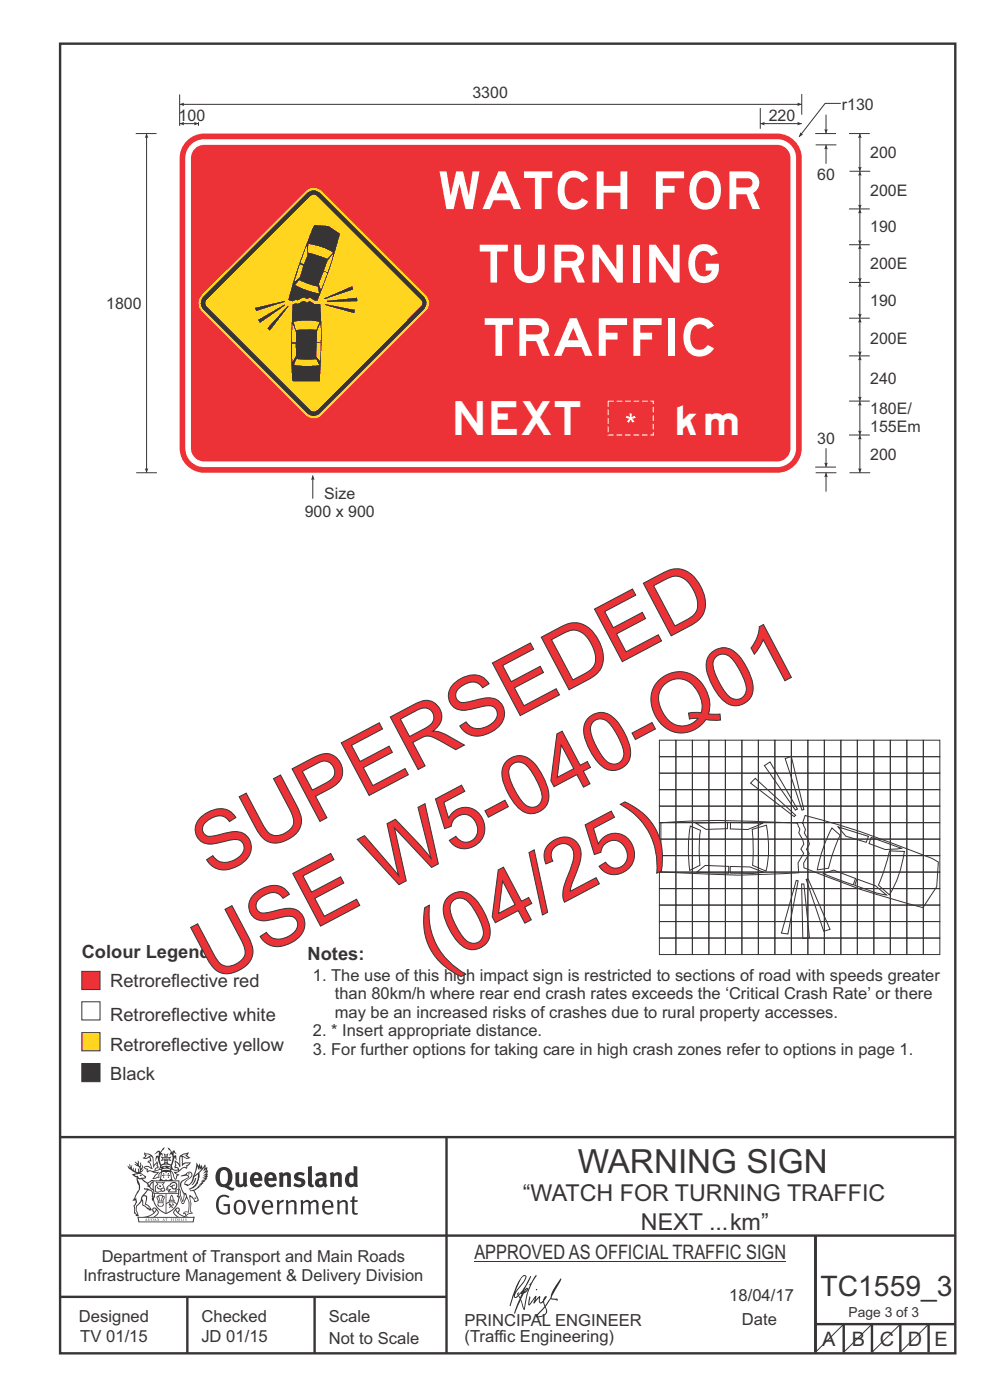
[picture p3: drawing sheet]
<svg xmlns="http://www.w3.org/2000/svg" width="210mm" height="297mm" viewBox="0 0 210 297" stroke-linecap="round" stroke-linejoin="round" font-family="sans-serif">
<g fill="none" stroke="#373435" stroke-width=".51">
<path d="M12.8 9.3h189.9v278h-189.9zM12.8 241.4h189.9M94.7 241.5v45.8M12.8 275.3h81.9M12.8 262.3h190M39.8 275.3v12M66.8 275.3v12M173 262.2v24.8M173 281.1h29.7M179 281.1v6M185 281.1v6M191 281.1v6"/>
<path d="M197 281.1v6"/>
</g>
<path d="M100.6 267.8h66.2" fill="none" stroke="#373435" stroke-width=".21"/>
<g fill="#373435">
<path d="M47 248.5a2.55 2.55 0 0 0 0 2.7l.3 .2a.81 .81 0 0 0 1-1l.1-.5a1.04 1.04 0 0 0-1.2-1.5zM46.3 248.2a1.82 1.82 0 0 1 2.1-.3 1.82 1.82 0 0 1 .9 1.9 2.29 2.29 0 0 1-.8 2l.7 .3h.6l-.3 .6a2.87 2.87 0 0 1-1.9-.7 2.12 2.12 0 0 1-1.7-3.1z" fill-rule="evenodd"/>
<path d="M50 248.9l.7-.1v2a.46 .46 0 0 0 .3 .6 .46 .46 0 0 0 .6-.3v-2.1l.8-.2v2.3l.2 .6-.6 .3-.3-.3a1.02 1.02 0 0 1-1.2 .3 1.02 1.02 0 0 1-.5-1.1z" fill-rule="evenodd"/>
<path d="M54 249.6l-.1 .5h.9a.49 .49 0 0 0-.2-.6 .49 .49 0 0 0-.6 .1zM53.4 249.2a1.34 1.34 0 0 1 1.6-.2 1.34 1.34 0 0 1 .7 1.5v.2h-1.8a.77 .77 0 0 0 .5 .8 .77 .77 0 0 0 .9-.4l.3 .5a1.59 1.59 0 0 1-2 .1 1.59 1.59 0 0 1-.5-2z" fill-rule="evenodd"/>
<path d="M57.1 249.6l-.1 .5h.9a.49 .49 0 0 0-.2-.6 .49 .49 0 0 0-.6 .1zM56.5 249.2a1.34 1.34 0 0 1 1.6-.2 1.34 1.34 0 0 1 .6 1.5v.2h-1.8a.77 .77 0 0 0 .6 .8 .77 .77 0 0 0 .9-.4l.3 .5a1.59 1.59 0 0 1-2.1 .1 1.59 1.59 0 0 1-.4-2z" fill-rule="evenodd"/>
<path d="M59.2 249l.7-.2 .1 .4a.95 .95 0 0 1 1-.4 .95 .95 0 0 1 .7 .9v2.2h-.8v-2.2a.46 .46 0 0 0-.8 .1v2.1h-.8z" fill-rule="evenodd"/>
<path d="M62.6 249.2a1.75 1.75 0 0 1 2.1-.1l-.3 .5-.5-.2a.43 .43 0 0 0-.7 .3l.4 .3a1.04 1.04 0 0 1 1.2 1.1 1.04 1.04 0 0 1-1.3 .9l-1.3-.3 .3-.6 1 .4 .4-.4a.88 .88 0 0 0-1-.5l-.4-.3-.1-.3z" fill-rule="evenodd"/>
<path d="M65.3 247.7l.8-.2 .1 3.8 .3 .2 .1 .4a.88 .88 0 0 1-1 0 .88 .88 0 0 1-.2-1z" fill-rule="evenodd"/>
<path d="M67.8 250.7a.43 .43 0 0 0 0 .7 .43 .43 0 0 0 .6-.1l.1-.7zM66.9 249.2a1.7 1.7 0 0 1 2.3 .1l.1 1.9 .2 .4-.4 .5-.4-.4a1.03 1.03 0 0 1-1.7-.1 1.03 1.03 0 0 1 .8-1.5l.7-.1-.1-.3a.8 .8 0 0 0-1.2 .1z" fill-rule="evenodd"/>
<path d="M70 249l.7-.2 .1 .4a.95 .95 0 0 1 1.1-.4 .95 .95 0 0 1 .6 .9v2.2h-.8v-2.2a.46 .46 0 0 0-.8 .1v2.1h-.8z" fill-rule="evenodd"/>
<path d="M74.4 249.5a1.48 1.48 0 0 0 0 1.8h.4l.2-.2v-1.4l-.3-.2zM75 247.5l.8 .1 .1 4.3h-.7v-.1a1.26 1.26 0 0 1-1.5 0 1.26 1.26 0 0 1-.5-1.3 1.29 1.29 0 0 1 .4-1.4 1.29 1.29 0 0 1 1.4-.1z" fill-rule="evenodd"/>
<path d="M46.5 254a1.72 1.72 0 0 1 2.2 0l-.2 .3a1.24 1.24 0 0 0-1.5-.2 1.24 1.24 0 0 0-.6 1.4 1.49 1.49 0 0 0 1.3 1.9l.6-.1v-1.3h-.8l-.1-.4h1.4v1.9a1.93 1.93 0 0 1-2.3 0 1.93 1.93 0 0 1-.6-2.2l.2-.8z" fill-rule="evenodd"/>
<path d="M50.4 255.2a1.65 1.65 0 0 0 .2 2.2 .99 .99 0 0 0 1-1.4 .78 .78 0 0 0-.3-.8 .78 .78 0 0 0-.9 0zM50.1 255a1.33 1.33 0 0 1 1.5-.1 1.33 1.33 0 0 1 .6 1.4 1.31 1.31 0 0 1-1.4 1.5 1.31 1.31 0 0 1-1.2-1.5v-.6z" fill-rule="evenodd"/>
<path d="M52.5 254.8l.5-.1 .8 2.6 .9-2.5h.5l-1.2 3h-.4z" fill-rule="evenodd"/>
<path d="M56.3 255.3l-.2 .7h1.4a.7 .7 0 0 0-.3-.8 .7 .7 0 0 0-.9 .1zM55.9 255.1a1.22 1.22 0 0 1 1.6-.2 1.22 1.22 0 0 1 .5 1.5h-1.9a.93 .93 0 0 0 .5 1 .93 .93 0 0 0 1.1-.2l.2 .3a1.43 1.43 0 0 1-1.8 .1 1.43 1.43 0 0 1-.5-1.7z" fill-rule="evenodd"/>
<path d="M58.7 254.8l.5-.1 .1 .5 .4-.4 .6-.1-.2 .5a.66 .66 0 0 0-.8 .7v1.9h-.5z" fill-rule="evenodd"/>
<path d="M60.6 254.8l.5-.1 .1 .5a.94 .94 0 0 1 1-.5 .94 .94 0 0 1 .7 .8v2.3h-.5l-.1-2.6a.81 .81 0 0 0-1.1 .3v2.3h-.5z" fill-rule="evenodd"/>
<path d="M63.7 254.8l.5-.1 .1 .4 .4-.3a.78 .78 0 0 1 1.2 .4 .9 .9 0 0 1 1-.5 .9 .9 0 0 1 .7 .8v2.3h-.5v-2.5a.67 .67 0 0 0-1.2 .3v2.2h-.4l-.1-2.4-.3-.3-.8 .4v2.3h-.5z" fill-rule="evenodd"/>
<path d="M69.1 255.3l-.2 .7h1.4a.7 .7 0 0 0-.4-.8 .7 .7 0 0 0-.8 .1zM68.7 255.1a1.22 1.22 0 0 1 1.5-.2 1.22 1.22 0 0 1 .6 1.5h-1.9a.93 .93 0 0 0 .5 1 .93 .93 0 0 0 1.1-.2l.2 .3a1.44 1.44 0 0 1-1.8 .1 1.44 1.44 0 0 1-.5-1.7z" fill-rule="evenodd"/>
<path d="M71.5 254.8l.4-.1 .1 .5a.94 .94 0 0 1 1-.5 .94 .94 0 0 1 .8 .8v2.3h-.5l-.1-2.6a.81 .81 0 0 0-1.2 .3v2.3h-.4z" fill-rule="evenodd"/>
<path d="M74.8 254l.5-.1-.1 .9h.8l-.2 .3h-.6v2.2l.1 .2 .6-.1v.3a.75 .75 0 0 1-1.2-.5v-2.1h-.4v-.3h.4z" fill-rule="evenodd"/>
<path d="M30.8 245l1.1 .3-.9 .5h-.3l.5-.5zM31.8 245.5h.3a2.44 2.44 0 0 1 .4 1.9l.1 .5 .7-1-.1 .6 .2 .3a.57 .57 0 0 0-.6 .7l-1-.1-.4 .2 .1-.5-.8-.3 .7-.1 .9 .5 .1-.1-.6-1.3-.2-.2 .5-.1zM30.8 244.5l-.2 .5 .2 .3-.6 .5a1.04 1.04 0 0 0 1.5-.2l.1 .7-.3 .1-.2 .4a.94 .94 0 0 1 .8 1.1l-.2-.1a1.16 1.16 0 0 0-1.5-.1l.3 .4 .5 .2v.5l.2 .1 .1-.2a.94 .94 0 0 1 1.1 .2l.8 .1-1.1 1.2a1.13 1.13 0 0 0 1.1-.2l.5-.1-.1-.4 .4-.8a.83 .83 0 0 0-.6 1.1l-.2-.1-.7 .4 1.1-1.4-.5 .1-.6-.1 1.3-.5-.1-.1-.9 .4v-.4l.2-.1 .3 .1 .1-.3-.2-.4 .1-.6-.2-.4-.7 1v-.7a1.42 1.42 0 0 0-1.6-1.9z" fill-rule="evenodd"/>
<path d="M38.6 245.3l.4-.2 .7-.2-.5 .4 .8 .5h-.4zM38.3 245.6l.3-.1v2a1.69 1.69 0 0 1 1.6-.6l-.8 .5 .1 .5a1.1 1.1 0 0 0-1.5 .6l-.1-.5-.2-.2h-.4l.2-.4-.3-.7a1.42 1.42 0 0 1 .9 1.1l.2-.1zM37.1 246.3l.1 1-.1 .3v.4h.5l.2 .2a.96 .96 0 0 1-1.2-.1l-.1 .1a1.06 1.06 0 0 0 1.3 .2v.1a.72 .72 0 0 1-.9 .2l.3 .5 .5 .2-.4 .1v.7l-.3-.3-.4-1.1-.4-.4 .4 .8a1.54 1.54 0 0 0 .7 1.3l.2-.3a.58 .58 0 0 1 .5-.8l.1-.2-.3 .1-.5-.3 1-.5a.93 .93 0 0 1 1.1-.5v.2l.3-.2v-.5a.99 .99 0 0 0 .8-.8l-1.4 .1-.3 .2v-1.4l.8 .4 .9-.3h-.3l-.5-.4 .4-.7-.7 .2a1.46 1.46 0 0 0-1.3 2.1v.3l-.2-.4z" fill-rule="evenodd"/>
<path d="M35.6 249l.2 .1v.3l.3 .1h-.3l-.1 .6v-.6l-.4-.1h.4z" fill-rule="evenodd"/>
<path d="M34.7 249l.1 .1v.3h.3l-.3 .1-.1 .6v-.6h-.3l.3-.1z" fill-rule="evenodd"/>
<path d="M34.3 248.9a.57 .57 0 0 1 .9 .2 .57 .57 0 0 1 .9-.2l.2 1.4h-.2a.57 .57 0 0 1-.9 0 .69 .69 0 0 1-1 0zM34.2 248.2l-.2 2.1-.2 .4h2.9l-.2-.4-.3-2.1h-.1v.2l-.9-.1-.8 .1v-.2z" fill-rule="evenodd"/>
<path d="M34.3 252.5a.29 .29 0 0 0 .5 0 .29 .29 0 0 0-.5 0zM33.3 251l.3 .3-.3 .4a.79 .79 0 0 0 .1 1.3l.7-.2-.1-.3a.55 .55 0 0 1-.7-.6l.1-.1 .2 .3 .4 .2 .7-.2-.3-.7 .4-.4-.8 .2zM33 250.8l1.2 .2 .8-.2-.4 .6 .5 1.2a.56 .56 0 0 1-.9 .3l-.1 .1a.73 .73 0 0 1-1 .1 .73 .73 0 0 1-.2-1v-.4l.5-.4z" fill-rule="evenodd"/>
<path d="M35.6 251.9l.7-.4a.58 .58 0 0 1 1-.1 .58 .58 0 0 1-.4 .9l-.3-.3a.43 .43 0 0 1 .6-.4 .57 .57 0 0 0-.8 .1h-.2l-.2 .1 .4 .2a.55 .55 0 0 0 .8 .4v.5h-1.3l.4-.4-.1-.2-.7 .2 .3-.3-.3-.1zM35.5 251.9l-.2 .2a.39 .39 0 0 0 .2 .6l.3-.1-.2 .5h1.9v-.8a.86 .86 0 0 0-.2-1.3 .86 .86 0 0 0-1.2 .4z" fill-rule="evenodd"/>
<path d="M36 254.9h.9v.2h-.9zM36.4 253.8l.3 .9h-.5zM36.4 253.6l-.3 .5-.1 .6h-.2v.4l-.6 .4 .1 .1a1.48 1.48 0 0 1 2.1 .1l.2-.1-.6-.5v-.4h-.2l-.1-.6z" fill-rule="evenodd"/>
<path d="M35.9 255.5h.3l.1 .4 .3-.2-.1-.2a.38 .38 0 0 1 .4 .5l-.2-.2-.3 .2 .4 .2-.3 .3-.2-.4-.3 .3-.2-.1 .4-.3-.1-.2-.1 .2z" fill-rule="evenodd"/>
<path d="M34.5 254.1h.3v.2l-.3 .6h-.2zM33.7 255.4h.8l.1 .2a.55 .55 0 0 1-.9 .3v-.1l-.2-.1zM33.4 254.1h.2l.3 .8h-.2zM33.6 255.1l.8-.1 .1 .2h-.8zM33.8 253.8h.5l-.1 1.1h-.2zM33.3 253.9l-.1 .3 .3 1.1a.48 .48 0 0 0-.1 .5 .48 .48 0 0 0 .5 .3h.6a.49 .49 0 0 0 .1-.8l.4-1.1-.2-.3a1.42 1.42 0 0 0-1.5 0z" fill-rule="evenodd"/>
<path d="M33.7 251.6l.4 .1 .1 .3-.3-.1z" fill-rule="evenodd"/>
<path d="M41.4 250.1l.2-.1-.2 .8-.5 .8h-.3l.5-.7z" fill-rule="evenodd"/>
<path d="M39.7 249.1l.3-.2 .6 .2a.88 .88 0 0 1-.6 1.1 1.22 1.22 0 0 0-.8 1.3l.4 .2a.72 .72 0 0 0 .9-.4l.6-.8 .1-.7 .8-.5v.2a2.85 2.85 0 0 1-2 2.9l.1 .1a2.13 2.13 0 0 0 1.9-1.5v-.3a2.01 2.01 0 0 0 .3-1.7l1.1-1.3-.4 1 .7-.5-.7 1 .8-.4-.8 .8 .8-.2-1 .6 .9-.1-.9 .4h.8l-.9 .3 .3 .2h-.4l.2 .3h-.3l.1 .3h-.3l.1 .2h-.2a2.16 2.16 0 0 1-1.9 1.1v.2l.5-.1a.76 .76 0 0 1 .6 .8l.5 1.2-.5 .1a1.45 1.45 0 0 0-1.2-1.2l.2 1.7-.1 1.9 .4 .2a1.07 1.07 0 0 0-1.2 .5v-.3l-.5-.2a.87 .87 0 0 1 1.1-.1l.1-.8a4.4 4.4 0 0 0-.6-3l-.1-.3h-.2a2.16 2.16 0 0 1-.8-2.2l.3-.4 1.2-.7a.55 .55 0 0 0-.4-.8zM37.8 252.5a.76 .76 0 0 1 .3 1l.7 1.7 .4-1.7 .1 .1a.61 .61 0 0 1 0 .9l-.4 .8-.2 .1-.6-1.6-.4 .1a1.18 1.18 0 0 0 .1-1.4zM41.8 247.6l.2 .7 .3-.5v.6l.4-.5a1.9 1.9 0 0 1-1.1 1.4l-.4 .3zM38.3 249.7l1.4-.2 .1 .1v.4l-.5 .2a1.26 1.26 0 0 0-.9 1.9l.2 .7a1.84 1.84 0 0 1 .2 2l-.5-1.3a.96 .96 0 0 0-.4-1.2l-.4 .2a.78 .78 0 0 1 0 1.3l.1 .3h.4l.4 1.1a.38 .38 0 0 0 .2 .4 .38 .38 0 0 0 .4-.1l.6-1.2a2.94 2.94 0 0 1 .4 2.5l-.1 .4h-.8l-.2 .3v.3l.4-.1 .1 .4 .2 .1a1.02 1.02 0 0 1 1.2-.5v-.4l-.3-.1 .1-1.8-.3-1.3h.2a1.14 1.14 0 0 1 .7 1 .63 .63 0 0 0 .9-.2 .63 .63 0 0 0-.2-.9l-.7-1.3 1-.5 .2-.4h.2v-.2h.3l-.1-.3h.4l-.2-.3 .5-.1-.2-.2 .6-.4 .1-.2h-.3l.4-.5h-.3l.3-.5-.3 .1 .3-.5v-.3l-.3 .1 .2-.6-.1-.2-.3 .3-.1-.8-.6 .8-.2-.8-.1 .5-.4-.7-.1 .6-.4-.8-.2 1.4-.6 1.8a1.81 1.81 0 0 1-1 1.5l-.6-.2a1.75 1.75 0 0 1 1.2-1.3 .75 .75 0 0 0 0-1.2 .75 .75 0 0 0-1.1 .4z" fill-rule="evenodd"/>
<path d="M41.2 254.2h.3l.2 .2-.4 .1z" fill-rule="evenodd"/>
<path d="M29.4 258.5h11.7l-.2 .8h-11.3zM31.4 258.3l.4-.2a2.48 2.48 0 0 0 1.4-1.2l.3 .5-.5 .6-.5 .3zM32.5 256.7l.3-.2 .2 .1-.2 .6zM37.2 256.9a2.65 2.65 0 0 0 1.9 1.4h-1.2l-.4-.3-.5-.6zM37.4 256.6l.2-.1 .3 .2-.2 .5zM29.2 258.3l.2 1.2h11.7l.2-1.1-.2-.1a4.1 4.1 0 0 1-3.3-.9l.3-.4-.1-.6a1.06 1.06 0 0 0-1.3 1l.3 .4 .6 .5h-4.7l.2-.2a.84 .84 0 0 0 .6-.7 .84 .84 0 0 0-.4-.8l-.3-.2h-.6l-.1 .6 .3 .4a4.2 4.2 0 0 1-3.4 .9z" fill-rule="evenodd"/>
<path d="M31 258.8l.1 .2h-.2zM31 258.6l-.2 .5 .3-.1 .2 .1z" fill-rule="evenodd"/>
<path d="M31.4 258.6h.2v.5a.25 .25 0 0 0 .2-.2 .25 .25 0 0 0 0-.2h.1a.29 .29 0 0 1 0 .4 .29 .29 0 0 1-.5 0 .29 .29 0 0 1 0-.4z" fill-rule="evenodd"/>
<path d="M32.2 258.7a.22 .22 0 0 1 .3 .2 .22 .22 0 0 1-.3 .2zM32.1 258.6v.5a.33 .33 0 0 0 .4 0 .33 .33 0 0 0 0-.4 .33 .33 0 0 0-.4-.1z" fill-rule="evenodd"/>
<path d="M33 258.8v.2h-.1zM33 258.6l-.3 .5 .4-.1 .2 .1z" fill-rule="evenodd"/>
<path d="M33.3 258.6h.2l.1 .2 .2-.2-.2 .3 .2 .2-.2-.2-.1 .2h-.2l.2-.2z" fill-rule="evenodd"/>
<path d="M34.7 258.8l.1 .2h-.2zM34.7 258.6l-.2 .5 .3-.1 .2 .1z" fill-rule="evenodd"/>
<path d="M35 258.6h.5l-.2 .1 .1 .4h-.2v-.4z" fill-rule="evenodd"/>
<path d="M36.2 258.6h.4l-.2 .1v.2l.1-.1-.1 .1 .1 .2h-.3z" fill-rule="evenodd"/>
<path d="M36.8 258.6h.2v.5h-.2z" fill-rule="evenodd"/>
<path d="M37.3 258.7a.22 .22 0 0 1 .3 .2 .22 .22 0 0 1-.3 .2zM37.2 258.6v.5a.33 .33 0 0 0 .4 0 .33 .33 0 0 0 0-.4 .33 .33 0 0 0-.4-.1z" fill-rule="evenodd"/>
<path d="M37.9 258.6h.3l-.2 .1v.2l.2-.1-.2 .1v.2h.2h-.3z" fill-rule="evenodd"/>
<path d="M38.4 258.6h.2l-.1 .5h.2h-.3z" fill-rule="evenodd"/>
<path d="M38.9 258.6h.2v.5h-.2z" fill-rule="evenodd"/>
<path d="M39.4 258.7h.2h-.2l.2 .3-.1 .2-.2-.1v-.1h.2z" fill-rule="evenodd"/>
<path d="M34.3 247.5a1.51 1.51 0 0 1 2 .2 2.67 2.67 0 0 0-2.1 0zM35.7 247.7l.5 .1v.3l-.4-.2zM34.6 247.7h.5l.1 .2h-.4zM34.1 247.9l.2 .2h-.3zM35 247l.2-.2 .3 .2zM34.9 245.7h.2l.1 .4h-.3zM35 245.2l.2 .1 .3-.1-.1 .3h-.3zM35.1 246.4h.2l.2 .4-.3-.2-.2 .2zM35.3 245.7h.2v.4h-.2zM34.5 245.8h.2l.1 .3-.3 .1 .1-.2zM35.7 245.8h.3l-.2 .2 .2 .2-.3-.1zM32.7 245l1-.5-.1 1-.1-.2-.4 .2-.2 1 .4-.9 .3 .8a1.84 1.84 0 0 1 .2 1.8l.4 .1a2.48 2.48 0 0 1 2.2 0l.3-.2-.2-.7 .6-1.8 .4 .7-.2-1-.1-.1-.3 .3v-.9l.6 .4-.5-.8-.3 .1-.1 .4-.6-.9-.5-.3 .2 .5 .6 .5-.4 .8 .4-.4a2.06 2.06 0 0 1-.1 2.3l-.5-.2-.2-.6 .2-.1 .7 .2-.4-.5 .4-.5-.7 .2-.2-.2 .2-.7-.5 .3-.5-.3 .2 .7-.2 .2-.6-.2 .3 .5-.3 .5 .7-.2 .2 .1-.2 .6-.6 .2a2.02 2.02 0 0 1 .1-2.2l.2 .5-.1-.7-.3-.1 .9-1.2-.5 .3-.5 .8-.1-.3a.8 .8 0 0 0-.9 .5z" fill-rule="evenodd"/>
<path d="M29.2 250.2l.3 .1a.61 .61 0 0 1 .9 .4l.2 .2a.8 .8 0 0 1 .7 1l.3 .1 .6 .5a1 1 0 0 1 .5 1.1l-.1 .6v-.4h-.2a.96 .96 0 0 0-.7-1.3l-.3-.2h-.6l-.2-.1-.1 .1 .2 .2h.5l-1.1 1.4-.3 1-.4 .6a1.33 1.33 0 0 0-.5 1.8l.2 .5a1.26 1.26 0 0 1-.4-1.5l-.1-.3a1.56 1.56 0 0 0 .3-1.7l-.2 .2 .1-.6a3.2 3.2 0 0 0 .7-2.9zM30.4 254h.4a2.06 2.06 0 0 1-.1 1.6l.8 .5 .3 .4-.6-.1-.8-.6v-.9a.51 .51 0 0 1 0-.9zM28.6 249.4a1.52 1.52 0 0 1 2.1 .5l-1 .2-.3-.1-.1-.5-.5 .1zM27.5 247.1l.1 .8-.4-.4h-.1a3.1 3.1 0 0 0 2 1.6l-1.1 .1 .6 .6 .4 .1 .1 1.1a1.84 1.84 0 0 1-.3 2.5l-.3 .9-.4 .4 .2 .1 .4-.1 .1 .4-.2 .5-.2 .2v1.7l.2-.1 .3 .6 .2 .1 .4-.1-.2-.5a1.3 1.3 0 0 1-.1-1.7l.9-1 .2 1 .5 .3 .5 .5 .1-.1 .3 .3h.4a1.85 1.85 0 0 0-1.2-1.4l.1-.3a1.39 1.39 0 0 0 0-1.4l-.4-.1 .4-.6a.66 .66 0 0 1 .9-.3 .66 .66 0 0 1 .4 .9l-.1 .4 .1-.1v.1l-.1 .4 .2 .5 .1-.3a2.24 2.24 0 0 0 .1-2.2 .73 .73 0 0 1-.7-.7 .73 .73 0 0 1 .6-.7v-.3a.94 .94 0 0 0-.8 .9 .48 .48 0 0 1-.1-.6 .48 .48 0 0 1 .4-.3l.5-.2a.51 .51 0 0 0-.7 .2l-.5 .2-1.1-.8h.6l.2-.5-1.2-.7 .5-.5 .1-.3-.5 .4v-.2a.69 .69 0 0 0 .3-1.1l-.1 .5-.2 .3v-1.1l-.2-.2 .1 .5-.2 .3-.3-1.3-.1 .7-.6-.4 .5 .7-.6-.2 .3 .3a1 1 0 0 1 .8 1.4l-.3-.8v.8l-.5-.1v-.8l-.2 .7-.2-.2-.1-.5-.2 .4-.1-.3v-.7l-.2 .6z" fill-rule="evenodd"/>
<path d="M29.6 249.5l.2-.2 .3 .3z" fill-rule="evenodd"/>
<path d="M32.4 250.6h5.7v2l-.2-.1v-1.7h-5.3v2.5h5.3v-.8l.1 .2-.1 1.1v-.4h-2.6v4.1a4.1 4.1 0 0 0 2.7-3.6l.1-.1a4 4 0 0 1-2.9 3.9 4.2 4.2 0 0 1-2.8-4.7l.1 1.2 .1-.1a3.8 3.8 0 0 0 2.5 3.4v-4.1h-2.5l-.2-.8z" fill-rule="evenodd"/>
<circle cx="40.1" cy="249.2" r=".17"/>
</g>
<path d="M179 281.1l-6 5.9M185 281.1l-6 5.9M191 281.1l-6 5.9" fill="none" stroke="#373435" stroke-width=".21"/>
<g fill="#252726">
<path d="M111.6 273.7l.2-.1-.5 .6zM110.5 274.6l.2 .1-.3 .7-.3-.4zM110.9 271l.6-.1a9.3 9.3 0 0 1-2.1 3.2l-.1 .2 1.1-2.5zM110.6 271.1a14.7 14.7 0 0 0-2.1 4.9l-.4 1.1 .2 .2 .8-2.4a.42 .42 0 0 0 .2 .7 .42 .42 0 0 0 .5-.3l.2-.2 .3 .5-1.2 3.2h.2l1.2-2.8 .5 1.9 .3 .2 .1-.5a13.5 13.5 0 0 1 2.1-6.2l.4-.6-.2-.1-1.5 2.1 .3-.1a14.9 14.9 0 0 0-1.3 5.1l-.4-1.2a1.39 1.39 0 0 1 .2-1.8l.1-.2a.92 .92 0 0 0 .8-1.2 .75 .75 0 0 0-.7 .7l-.1 .2 1.6-3.4-.2-.1-.3 .8a10.5 10.5 0 0 1-2.2 3.2l.2-.4a.32 .32 0 0 0-.4 .1 .32 .32 0 0 0 .1 .5l-.6 .3a3.2 3.2 0 0 1 1.2-2.2l.4-.6a2.49 2.49 0 0 0 .7-1.7l-.3-.2z" fill-rule="evenodd"/>
<path d="M115.6 277.5a1.15 1.15 0 0 1 .1 1.3 1.15 1.15 0 0 1-1.2 .6h-.5zM112.3 275.2l-.2 1.7 .2 .2 1.2-1.5-.3 1.1 1.2-1.2a.94 .94 0 0 0 .3 1.2l.5-.3 .3 .9-1.2 1.3a.98 .98 0 0 0-.5 1 1.9 1.9 0 0 0 2.3-1.3v-.3a1.02 1.02 0 0 1 .2-1.4l.5-.9 1.6 .3-.3-.5v.3l-1-.2v-.3l1.9-3.5 .1-.3-.1-.1-1.8 2.7a6.6 6.6 0 0 1-1.5 3l-.1-.2a1.01 1.01 0 0 1 .3-1.4l.1-.3-.2-.1-.4 .4-.2 .6-.5 .4-.2-.4 .1-.9-.2-.1-.8 .9 .2-.9-.1-.1-1.4 1.8 .2-1.4v-.2z" fill-rule="evenodd"/>
<path d="M113.7 273.6l.3 .3h-.2z" fill-rule="evenodd"/>
</g>
<path d="M197 281.1l-6 5.9" fill="none" stroke="#373435" stroke-width=".21"/>
<path d="M39.6 29.9a5.2 5.2 0 0 1 3.7-1.5h121.6a5.2 5.2 0 0 1 5.2 5.2v61.6a5.2 5.2 0 0 1-5.2 5.2h-121.6a5.2 5.2 0 0 1-5.2-5.2v-61.6a5.2 5.2 0 0 1 1.5-3.7z" fill-rule="evenodd" fill="#ed3237"/>
<path d="M40.5 30.7a4 4 0 0 1 2.8-1.1h121.6a4 4 0 0 1 4 4v61.6a4 4 0 0 1-4 4h-121.6a4 4 0 0 1-4-4v-61.6a4 4 0 0 1 1.2-2.9z" fill-rule="evenodd" fill="#fefefe"/>
<path d="M41.6 31.4l1.1-.6h.6h121.6a2.81 2.81 0 0 1 2.8 2.8v61.6a2.81 2.81 0 0 1-2.8 2.8h-121.6a2.81 2.81 0 0 1-2.8-2.8v-61.6a2.8 2.8 0 0 1 1.1-2.2z" fill-rule="evenodd" fill="#ed3237"/>
<path d="M38.1 22.2h132" fill="none" stroke="#373435" stroke-width=".21"/>
<g fill="#373435">
<path d="M169.2 21.8l.9 .4-.9 .3z" fill-rule="evenodd"/>
<path d="M38.1 22.2l1-.4v.7z" fill-rule="evenodd"/>
</g>
<path d="M38.1 20v6.7M178.4 21.9h-3.3l-5.6 7.2" fill="none" stroke="#373435" stroke-width=".21"/>
<path d="M169.8 28.1l.6 .4-.9 .6z" fill-rule="evenodd" fill="#373435"/>
<path d="M182.4 92.3v8.1" fill="none" stroke="#373435" stroke-width=".21"/>
<g fill="#373435">
<path d="M182.1 99.4h.7l-.4 1z" fill-rule="evenodd"/>
<path d="M182.4 92.3l.4 1h-.7z" fill-rule="evenodd"/>
</g>
<path d="M180.2 92.3h4.4M182.4 85.2v7.2M180.2 100.4h4.4" fill="none" stroke="#373435" stroke-width=".21"/>
<g fill="#373435">
<path d="M182.1 91.4h.7l-.4 1z" fill-rule="evenodd"/>
<path d="M182.4 85.2l.4 .9h-.7z" fill-rule="evenodd"/>
</g>
<path d="M182.4 75.6v9.6M180.2 85.1h4.4" fill="none" stroke="#373435" stroke-width=".21"/>
<g fill="#373435">
<path d="M182.1 84.2h.7l-.4 1z" fill-rule="evenodd"/>
<path d="M182.4 75.6l.4 .9h-.7z" fill-rule="evenodd"/>
</g>
<path d="M180.2 75.5h4.4M182.4 67.5v8" fill="none" stroke="#373435" stroke-width=".21"/>
<g fill="#373435">
<path d="M182.1 74.6h.7l-.4 .9z" fill-rule="evenodd"/>
<path d="M182.4 67.5l.4 1h-.7z" fill-rule="evenodd"/>
</g>
<path d="M180.2 60h4.4M182.4 52v8M180.2 67.5h4.4" fill="none" stroke="#373435" stroke-width=".21"/>
<g fill="#373435">
<path d="M182.1 59h.7l-.4 1z" fill-rule="evenodd"/>
<path d="M182.4 52l.4 .9h-.7z" fill-rule="evenodd"/>
</g>
<path d="M180.2 52h4.4M182.4 60v7.6" fill="none" stroke="#373435" stroke-width=".21"/>
<g fill="#373435">
<path d="M182.1 66.6h.7l-.4 1z" fill-rule="evenodd"/>
<path d="M182.4 60l.4 .9h-.7z" fill-rule="evenodd"/>
</g>
<path d="M182.4 28.4v8" fill="none" stroke="#373435" stroke-width=".21"/>
<g fill="#373435">
<path d="M182.1 35.4h.7l-.4 1z" fill-rule="evenodd"/>
<path d="M182.4 28.4l.4 .9h-.7z" fill-rule="evenodd"/>
</g>
<path d="M180.2 28.4h4.4M180.2 36.4h4.4M182.4 44.4v7.6" fill="none" stroke="#373435" stroke-width=".21"/>
<g fill="#373435">
<path d="M182.1 51h.7l-.4 1z" fill-rule="evenodd"/>
<path d="M182.4 44.4l.4 .9h-.7z" fill-rule="evenodd"/>
</g>
<path d="M182.4 36.4v8M180.2 44.4h4.4" fill="none" stroke="#373435" stroke-width=".21"/>
<g fill="#373435">
<path d="M182.1 43.5h.7l-.4 .9z" fill-rule="evenodd"/>
<path d="M182.4 36.4l.4 .9h-.7z" fill-rule="evenodd"/>
</g>
<path d="M31.1 28.4v72" fill="none" stroke="#373435" stroke-width=".21"/>
<g fill="#373435">
<path d="M30.7 99.4h.8l-.4 1z" fill-rule="evenodd"/>
<path d="M31.1 28.4l.4 .9h-.8z" fill-rule="evenodd"/>
</g>
<path d="M28.8 28.4h4.4M28.9 100.4h4.4M175.3 100.4v4" fill="none" stroke="#373435" stroke-width=".21"/>
<path d="M175.3 100.4l.3 .9h-.7z" fill-rule="evenodd" fill="#373435"/>
<path d="M173 99.2h4.4M175.3 95.1v4.1M173.1 100.4h4.4" fill="none" stroke="#373435" stroke-width=".21"/>
<path d="M174.9 98.2h.7l-.3 1z" fill-rule="evenodd" fill="#373435"/>
<path d="M175.3 30.8v4" fill="none" stroke="#373435" stroke-width=".21"/>
<path d="M175.3 30.8l.3 .9h-.7z" fill-rule="evenodd" fill="#373435"/>
<path d="M173 28.4h4.4M173.1 30.8h4.4M175.3 24.3v4.1" fill="none" stroke="#373435" stroke-width=".21"/>
<path d="M174.9 27.4h.7l-.3 1z" fill-rule="evenodd" fill="#373435"/>
<path d="M170.1 20v4.4" fill="none" stroke="#373435" stroke-width=".21"/>
<path d="M129 85.2h9.6v7.2h-9.6z" fill="none" stroke="#fefefe" stroke-width=".21" stroke-dasharray="1.2 .6" stroke-linecap="butt"/>
<path d="M132.9 88.3l.8 .3-.1-.8h.4v.8l.7-.3 .2 .4-.8 .2 .5 .6-.4 .2-.4-.6-.4 .6-.4-.2 .6-.6-.8-.2z" fill-rule="evenodd" fill="#fefefe"/>
<path d="M64.9 40.6a2.41 2.41 0 0 1 3.4 0l22 22.1a2.42 2.42 0 0 1 0 3.3l-22 22.1a2.41 2.41 0 0 1-3.4 0l-22.1-22.1a2.42 2.42 0 0 1 0-3.3z" fill-rule="evenodd" fill="#ffd520"/>
<path d="M43.1 63l22.1-22.1a1.92 1.92 0 0 1 2.7 0l22.2 22.2a1.94 1.94 0 0 1-.1 2.6l-22.1 22.1a1.9 1.9 0 0 1-2.7 0l-22.1-22.1a1.95 1.95 0 0 1 0-2.7z" fill-rule="evenodd" fill="#373435"/>
<path d="M43.8 63.7l22.1-22a1 1 0 0 1 1.4 0l22.1 22 .2 .7-.3 .6-22 22a.99 .99 0 0 1-1.4 0l-22.1-22a.98 .98 0 0 1 0-1.3z" fill-rule="evenodd" fill="#ffd520"/>
<g fill="#373435">
<path d="M66.7 47.8l3 .1 2.5 1.7a94.2 94.2 0 0 1-4.8 14.2l-.6 .1-1.1-.7-.5 .3-.6-.3-1.4 .6-.4-.1-.7 .3-1-.3 2.1-6.9 3.1-8.3zM65.4 51.8a13.3 13.3 0 0 1 5.2 1.8l-1.1 1.3-4.1-1.3zM63.5 59.5l1.9 .8 2 .6 .2 1.3-2.3-.6-2.7-1.1zM70.6 54l-.2 1.2-.9 2.6-.8-.3 .8-2.2zM63.6 56.1l.7 .3-.7 2.4-1.1 1zM65.1 52.2l.1 1.9-.7 1.9-.7-.2zM68.7 57.7l.7 .2-1.3 3.6-.4-1.2z" fill-rule="evenodd"/>
<path d="M69 64.5l6.3 1.3-.1 .7-6.3-1.7z" fill-rule="evenodd"/>
<path d="M69.3 63.8l6.5-.6 .1 .8-6.6 .1z" fill-rule="evenodd"/>
<path d="M68.7 63.3l6.1-2.6 .2 .8-6.2 2.1z" fill-rule="evenodd"/>
<path d="M54 65.3l6.4-1.5 .1 .3-6.2 2z" fill-rule="evenodd"/>
<path d="M54.7 67.9l5.7-3.3 .1 .3-5.3 3.7z" fill-rule="evenodd"/>
<path d="M61.1 64.8l.2 .2-4 5.2-.6-.5z" fill-rule="evenodd"/>
<path d="M62.1 64.6l.7-.3 .4 .2 1.4-.7 .5 .4 .6-.3 1.1 .6h1.2a107.8 107.8 0 0 1-.1 16.5h-5.9l-.3-7.2zM62.3 68.3a13.3 13.3 0 0 1 5.5 .1l-.7 1.6h-4.3zM62.9 76.2l2.1 .2 2.1-.1 .6 1.2-2.4 .2-2.9-.3zM67.9 68.7l.2 1.2-.1 2.8-.8-.1 .1-2.3zM62 73h.7l.1 2.6-.8 1.2zM62 68.8l.8 1.7-.1 2.1h-.7zM67.2 72.8l.8 .1-.1 3.8-.8-1.1z" fill-rule="evenodd"/>
</g>
<path d="M66.4 100.9v5" fill="none" stroke="#373435" stroke-width=".21"/>
<path d="M66.4 100.9l.3 1h-.7z" fill-rule="evenodd" fill="#373435"/>
<path d="M161.3 22.9v4.4M161.3 26.2h8.8" fill="none" stroke="#373435" stroke-width=".21"/>
<g fill="#373435">
<path d="M169.2 25.9l.9 .3-.9 .4z" fill-rule="evenodd"/>
<path d="M161.3 26.2l1-.3v.7z" fill-rule="evenodd"/>
</g>
<path d="M38.1 26.2h4M42.1 25.9v.8" fill="none" stroke="#373435" stroke-width=".21"/>
<g fill="#373435">
<path d="M41.2 25.9l.9 .3-.9 .4z" fill-rule="evenodd"/>
<path d="M38.1 26.2l1-.3v.7z" fill-rule="evenodd"/>
</g>
<path d="M17.4 212.6h3.8v3.9h-3.8z" fill-rule="evenodd" fill="#fefefe" stroke="#373435" stroke-width=".21"/>
<path d="M17.4 206.2h3.8v3.9h-3.8z" fill-rule="evenodd" fill="#ed3237" stroke="#373435" stroke-width=".21"/>
<path d="M17.4 219.2h3.8v3.9h-3.8z" fill-rule="evenodd" fill="#ffd520" stroke="#373435" stroke-width=".21"/>
<path d="M17.4 225.7h3.8v3.9h-3.8z" fill-rule="evenodd" fill="#373435" stroke="#373435" stroke-width=".21"/>
<g fill="none" stroke="#373435" stroke-width=".21">
<path d="M139.9 157.1h3.5v3.5h-3.5zM143.4 157.1h3.5v3.5h-3.5zM146.9 157.1h3.5v3.5h-3.5zM150.4 157.1h3.5v3.5h-3.5zM153.9 157.1h3.5v3.5h-3.5zM157.4 157.1h3.5v3.5h-3.5zM160.9 157.1h3.5v3.5h-3.5zM164.4 157.1h3.5v3.5h-3.5zM167.9 157.1h3.5v3.5h-3.5zM171.4 157.1h3.5v3.5h-3.5zM174.9 157.1h3.5v3.5h-3.5zM178.4 157.1h3.5v3.5h-3.5z"/>
<path d="M181.9 157.1h3.5v3.5h-3.5zM185.4 157.1h3.5v3.5h-3.5zM188.9 157.1h3.5v3.5h-3.5zM192.4 157.1h3.5v3.5h-3.5zM195.9 157.1h3.5v3.5h-3.5zM139.9 160.6h3.5v3.5h-3.5zM139.9 164.1h3.5v3.5h-3.5zM139.9 167.6h3.5v3.5h-3.5zM139.9 171.1h3.5v3.5h-3.5zM139.9 174.6h3.5v3.5h-3.5zM139.9 178.1h3.5v3.5h-3.5zM140.2 174.6a202.4 202.4 0 0 1 29 .2l.5 1.2-.2 .8 .8 1.4 .3 1-.7 1 .6 1-1.2 2 .2 2.1a181.5 181.5 0 0 1-27.7-.1l-1.6-.1z"/>
<path d="M143.4 160.6h3.5v3.5h-3.5zM143.4 164.1h3.5v3.5h-3.5zM143.4 167.6h3.5v3.5h-3.5zM143.4 171.1h3.5v3.5h-3.5zM143.4 174.6h3.5v3.5h-3.5zM143.4 178.1h3.5v3.5h-3.5zM146.5 175.3l2.1 1-.2 3.6 .1 3.8-2.1 1.1a31.2 31.2 0 0 1 .1-9.5zM146.9 160.6h3.5v3.5h-3.5zM146.9 164.1h3.5v3.5h-3.5zM146.9 167.6h3.5v3.5h-3.5zM146.9 171.1h3.5v3.5h-3.5zM146.9 174.6h3.5v3.5h-3.5z"/>
<path d="M146.9 178.1h3.5v3.5h-3.5zM147.6 174.7l6.8-.1-.1 1.3-4.5 .2zM150.4 160.6h3.5v3.5h-3.5zM150.4 164.1h3.5v3.5h-3.5zM150.4 167.6h3.5v3.5h-3.5zM150.4 171.1h3.5v3.5h-3.5zM150.4 174.6h3.5v3.5h-3.5zM150.4 178.1h3.5v3.5h-3.5zM153.9 160.6h3.5v3.5h-3.5zM153.9 164.1h3.5v3.5h-3.5zM153.9 167.6h3.5v3.5h-3.5zM153.9 171.1h3.5v3.5h-3.5z"/>
<path d="M153.9 174.6h3.5v3.5h-3.5zM153.9 178.1h3.5v3.5h-3.5zM155 174.6l6.8 .1-3.1 1.4-3.7-.1zM157.4 160.6h3.5v3.5h-3.5zM157.4 164.1h3.5v3.5h-3.5zM157.4 167.6h3.5v3.5h-3.5zM157.4 171.1h3.5v3.5h-3.5zM157.4 174.6h3.5v3.5h-3.5zM157.4 178.1h3.5v3.5h-3.5zM159.6 176.1l3-.9a23.6 23.6 0 0 1-.1 9.7l-2.8-1.2 .1-3.4zM160.2 165.2l8.6 7.9-.3 .2-9.2-7.1zM160.9 160.6h3.5v3.5h-3.5z"/>
<path d="M160.9 164.1h3.5v3.5h-3.5zM160.9 167.6h3.5v3.5h-3.5zM160.9 171.1h3.5v3.5h-3.5zM160.9 174.6h3.5v3.5h-3.5zM160.9 178.1h3.5v3.5h-3.5zM162.2 162.5l1.2-.8 5.8 10-.4 .3zM164.4 160.6h3.5v3.5h-3.5zM164.4 164.1h3.5v3.5h-3.5zM164.4 167.6h3.5v3.5h-3.5zM164.4 171.1h3.5v3.5h-3.5zM164.4 174.6h3.5v3.5h-3.5zM164.4 178.1h3.5v3.5h-3.5z"/>
<path d="M166.6 161l1.3-.5 2.7 11.3-.4 .2zM167.9 160.6h3.5v3.5h-3.5zM167.9 164.1h3.5v3.5h-3.5zM167.9 167.6h3.5v3.5h-3.5zM167.9 171.1h3.5v3.5h-3.5zM167.9 174.6h3.5v3.5h-3.5zM167.9 178.1h3.5v3.5h-3.5zM170.8 173.1a183.9 183.9 0 0 1 24.6 8.2l2.3 .9 1.4 .8-.3 5.2-3 4.5a175.2 175.2 0 0 1-25.2-8.5l-.1-1 1.2-2-.6-.9 .6-1.1-.2-.9-.8-1.5 .2-.7-.6-1.3zM171.4 160.6h3.5v3.5h-3.5zM171.4 164.1h3.5v3.5h-3.5zM171.4 167.6h3.5v3.5h-3.5zM171.4 171.1h3.5v3.5h-3.5z"/>
<path d="M171.4 174.6h3.5v3.5h-3.5zM171.4 178.1h3.5v3.5h-3.5zM174.9 160.6h3.5v3.5h-3.5zM174.9 164.1h3.5v3.5h-3.5zM174.9 167.6h3.5v3.5h-3.5zM174.9 171.1h3.5v3.5h-3.5zM174.9 174.6h3.5v3.5h-3.5zM174.9 178.1h3.5v3.5h-3.5zM176.5 175.8l1.8 1.5-1.4 3.4-1.1 3.6-2.4 .4a31.2 31.2 0 0 1 3.1-8.9zM177.8 175.5l6.5 2-.5 1.3-4.3-1.3zM178.4 160.6h3.5v3.5h-3.5zM178.4 164.1h3.5v3.5h-3.5z"/>
<path d="M178.4 167.6h3.5v3.5h-3.5zM178.4 171.1h3.5v3.5h-3.5zM178.4 174.6h3.5v3.5h-3.5zM178.4 178.1h3.5v3.5h-3.5zM181.9 160.6h3.5v3.5h-3.5zM181.9 164.1h3.5v3.5h-3.5zM181.9 167.6h3.5v3.5h-3.5zM181.9 171.1h3.5v3.5h-3.5zM181.9 174.6h3.5v3.5h-3.5zM181.9 178.1h3.5v3.5h-3.5zM184.9 177.8l6.3 2.3-3.3 .2-3.5-1.2zM185.4 160.6h3.5v3.5h-3.5z"/>
<path d="M185.4 164.1h3.5v3.5h-3.5zM185.4 167.6h3.5v3.5h-3.5zM185.4 171.1h3.5v3.5h-3.5zM185.4 174.6h3.5v3.5h-3.5zM185.4 178.1h3.5v3.5h-3.5zM188.9 160.6h3.5v3.5h-3.5zM188.9 164.1h3.5v3.5h-3.5zM188.9 167.6h3.5v3.5h-3.5zM188.9 171.1h3.5v3.5h-3.5zM188.9 174.6h3.5v3.5h-3.5zM188.9 178.1h3.5v3.5h-3.5zM192.4 160.6h3.5v3.5h-3.5z"/>
<path d="M192.4 164.1h3.5v3.5h-3.5zM192.4 167.6h3.5v3.5h-3.5zM192.4 171.1h3.5v3.5h-3.5zM192.4 174.6h3.5v3.5h-3.5zM192.4 178.1h3.5v3.5h-3.5zM195.9 160.6h3.5v3.5h-3.5zM195.9 164.1h3.5v3.5h-3.5zM195.9 167.6h3.5v3.5h-3.5zM195.9 171.1h3.5v3.5h-3.5zM195.9 174.6h3.5v3.5h-3.5zM195.9 178.1h3.5v3.5h-3.5zM139.9 181.6h3.5v3.5h-3.5z"/>
<path d="M139.9 185.1h3.5v3.5h-3.5zM139.9 188.6h3.5v3.5h-3.5zM139.9 199.1h3.5v3.5h-3.5zM139.9 195.6h3.5v3.5h-3.5zM139.9 192.1h3.5v3.5h-3.5zM143.4 181.6h3.5v3.5h-3.5zM143.4 185.1h3.5v3.5h-3.5zM143.4 188.6h3.5v3.5h-3.5zM143.4 199.1h3.5v3.5h-3.5zM143.4 195.6h3.5v3.5h-3.5zM143.4 192.1h3.5v3.5h-3.5zM146.9 181.6h3.5v3.5h-3.5z"/>
<path d="M146.9 185.1h3.5v3.5h-3.5zM146.9 188.6h3.5v3.5h-3.5zM146.9 199.1h3.5v3.5h-3.5zM146.9 195.6h3.5v3.5h-3.5zM146.9 192.1h3.5v3.5h-3.5zM147.8 185.1l1.8-1.4 5 .2v1.5zM150.4 181.6h3.5v3.5h-3.5zM150.4 185.1h3.5v3.5h-3.5zM150.4 188.6h3.5v3.5h-3.5zM150.4 199.1h3.5v3.5h-3.5zM150.4 195.6h3.5v3.5h-3.5zM150.4 192.1h3.5v3.5h-3.5z"/>
<path d="M153.9 181.6h3.5v3.5h-3.5zM153.9 185.1h3.5v3.5h-3.5zM153.9 188.6h3.5v3.5h-3.5zM153.9 199.1h3.5v3.5h-3.5zM153.9 195.6h3.5v3.5h-3.5zM153.9 192.1h3.5v3.5h-3.5zM154.9 183.9l4.2 .1 2.9 1.1-2.5 .3-4.6-.1zM157.4 181.6h3.5v3.5h-3.5zM157.4 185.1h3.5v3.5h-3.5zM157.4 188.6h3.5v3.5h-3.5zM157.4 199.1h3.5v3.5h-3.5zM157.4 195.6h3.5v3.5h-3.5z"/>
<path d="M157.4 192.1h3.5v3.5h-3.5zM160.9 181.6h3.5v3.5h-3.5zM160.9 185.1h3.5v3.5h-3.5zM160.9 188.6h3.5v3.5h-3.5zM160.9 199.1h3.5v3.5h-3.5zM160.9 195.6h3.5v3.5h-3.5zM160.9 192.1h3.5v3.5h-3.5zM164.4 181.6h3.5v3.5h-3.5zM164.4 185.1h3.5v3.5h-3.5zM164.4 188.6h3.5v3.5h-3.5zM164.4 199.1h3.5v3.5h-3.5zM164.4 195.6h3.5v3.5h-3.5z"/>
<path d="M164.4 192.1h3.5v3.5h-3.5zM167.9 181.6h3.5v3.5h-3.5zM167.9 185.1h3.5v3.5h-3.5zM167.9 188.6h3.5v3.5h-3.5zM167.9 199.1h3.5v3.5h-3.5zM167.9 195.6h3.5v3.5h-3.5zM167.9 192.1h3.5v3.5h-3.5zM168.9 186.9l.5 .1-2.2 11.3-1.4-.2zM170.1 187.6l.5 .1 1.2 11.4-1.5 .1zM171.1 186.7l.4-.1 4.6 10.7-1.3 .4zM171.4 181.6h3.5v3.5h-3.5zM171.4 185.1h3.5v3.5h-3.5z"/>
<path d="M171.4 188.6h3.5v3.5h-3.5zM171.4 199.1h3.5v3.5h-3.5zM171.4 195.6h3.5v3.5h-3.5zM171.4 192.1h3.5v3.5h-3.5zM174.7 185.5l2.2-.8 4.6 1.8-.5 1.3zM174.9 181.6h3.5v3.5h-3.5zM174.9 185.1h3.5v3.5h-3.5zM174.9 188.6h3.5v3.5h-3.5zM174.9 199.1h3.5v3.5h-3.5zM174.9 195.6h3.5v3.5h-3.5zM174.9 192.1h3.5v3.5h-3.5zM178.4 181.6h3.5v3.5h-3.5z"/>
<path d="M178.4 185.1h3.5v3.5h-3.5zM178.4 188.6h3.5v3.5h-3.5zM178.4 199.1h3.5v3.5h-3.5zM178.4 195.6h3.5v3.5h-3.5zM178.4 192.1h3.5v3.5h-3.5zM181.8 186.6l4 1.4 2.3 2-2.4-.5-4.3-1.6zM181.9 181.6h3.5v3.5h-3.5zM181.9 185.1h3.5v3.5h-3.5zM181.9 188.6h3.5v3.5h-3.5zM181.9 199.1h3.5v3.5h-3.5zM181.9 195.6h3.5v3.5h-3.5zM181.9 192.1h3.5v3.5h-3.5z"/>
<path d="M185.4 181.6h3.5v3.5h-3.5zM185.4 185.1h3.5v3.5h-3.5zM185.4 188.6h3.5v3.5h-3.5zM185.4 199.1h3.5v3.5h-3.5zM185.4 195.6h3.5v3.5h-3.5zM185.4 192.1h3.5v3.5h-3.5zM188.7 180.6l3.2 .1a23.6 23.6 0 0 1-3.2 9.3l-2.3-2.1 1.2-3.2zM188.9 181.6h3.5v3.5h-3.5zM188.9 185.1h3.5v3.5h-3.5zM188.9 188.6h3.5v3.5h-3.5zM188.9 199.1h3.5v3.5h-3.5zM188.9 195.6h3.5v3.5h-3.5z"/>
<path d="M188.9 192.1h3.5v3.5h-3.5zM192.4 181.6h3.5v3.5h-3.5zM192.4 185.1h3.5v3.5h-3.5zM192.4 188.6h3.5v3.5h-3.5zM192.4 199.1h3.5v3.5h-3.5zM192.4 195.6h3.5v3.5h-3.5zM192.4 192.1h3.5v3.5h-3.5zM195.9 181.6h3.5v3.5h-3.5zM195.9 185.1h3.5v3.5h-3.5zM195.9 188.6h3.5v3.5h-3.5zM195.9 199.1h3.5v3.5h-3.5zM195.9 195.6h3.5v3.5h-3.5z"/>
<path d="M195.9 192.1h3.5v3.5h-3.5z"/>
</g>
<g font-size="17.6" fill="#ed3237">
<text x="45" y="186.5" transform="rotate(-28 45 186.5)">SUPERSEDED</text>
<text x="45.1" y="208.7" transform="rotate(-28 45.1 208.7)">USE W5-040-Q01</text>
<text x="92.5" y="206" transform="rotate(-28 92.5 206)">(04/25)</text>
</g>
<g font-size="11.1" fill="#fefefe">
<text x="92.9" y="44.4">WATCH FOR</text>
<text x="101.4" y="60">TURNING</text>
<text x="102.5" y="75.5">TRAFFIC</text>
</g>
<text font-size="10" fill="#fefefe" x="95.7" y="92.4">NEXT</text>
<text font-size="8.6" fill="#fefefe" x="142.5" y="92.4">km</text>
<text font-size="7.1" fill="#373435" x="122.6" y="248.9">WARNING SIGN</text>
<text font-size="6" fill="#373435" x="174.1" y="275.1">TC1559_3</text>
<g font-size="4.9" fill="#373435">
<text x="110.9" y="255">“WATCH FOR TURNING TRAFFIC</text>
<text x="136" y="261.1">NEXT ...km”</text>
</g>
<g font-size="4.2" fill="#373435">
<text x="100.6" y="267.3">APPROVED AS OFFICIAL TRAFFIC SIGN</text>
<text x="174.4" y="285.7">A</text>
<text x="180.7" y="285.7">B</text>
<text x="186.7" y="285.6">C</text>
<text x="192.6" y="285.6">D</text>
<text x="198.3" y="285.6">E</text>
</g>
<g font-size="3.9" fill="#373435">
<text x="17.3" y="203.4">Colour Legend</text>
<text x="65.3" y="203.8">Notes:</text>
<text x="23.4" y="209.6">Retroreflective red</text>
<text x="23.4" y="216.7">Retroreflective white</text>
<text x="23.4" y="223.1">Retroreflective yellow</text>
<text x="23.4" y="229.2">Black</text>
</g>
<g font-size="3.5" fill="#373435">
<text x="66.4" y="208.2">1. The use of this high impact sign is restricted to sections of road with speeds greater</text>
<text x="71" y="212.2">than 80km/h where rear end crash rates exceeds the ‘Critical Crash Rate’ or there</text>
<text x="66.4" y="220">2. * Insert appropriate distance.</text>
<text x="71" y="216.1">may be an increased risks of crashes due to rural property accesses.</text>
<text x="66.4" y="223.9">3. For further options for taking care in high crash zones refer to options in page 1.</text>
<text x="21.6" y="268">Department of Transport and Main Roads</text>
<text x="17.7" y="271.9">Infrastructure Management &amp; Delivery Division</text>
<text x="16.7" y="280.7">Designed</text>
<text x="42.7" y="280.7">Checked</text>
<text x="69.7" y="280.7">Scale</text>
<text x="98.6" y="281.4">PRINCIPAL ENGINEER</text>
<text x="154.7" y="276.3">18/04/17</text>
<text x="157.4" y="281.3">Date</text>
<text x="17" y="284.9">TV 01/15</text>
<text x="42.7" y="284.9">JD 01/15</text>
<text x="69.7" y="285.3">Not to Scale</text>
<text x="98.6" y="284.9">(Traffic Engineering)</text>
</g>
<g font-size="3.4" fill="#373435">
<text x="100.2" y="20.8">3300</text>
<text x="178.6" y="23.3">r130</text>
<text x="37.9" y="25.7">100</text>
<text x="163.1" y="25.7">220</text>
<text x="184.6" y="33.6">200</text>
<text x="173.4" y="38.1">60</text>
<text x="184.6" y="41.5">200E</text>
<text x="184.6" y="49.3">190</text>
<text x="184.6" y="57.2">200E</text>
<text x="22.5" y="65.5">1800</text>
<text x="184.6" y="64.9">190</text>
<text x="184.6" y="73.1">200E</text>
<text x="184.6" y="81.5">240</text>
<text x="184.6" y="87.9">180E/</text>
<text x="173.4" y="94.3">30</text>
<text x="184.6" y="91.7">155Em</text>
<text x="184.6" y="97.6">200</text>
<text x="68.8" y="105.9">Size</text>
<text x="64.6" y="109.7">900 x 900</text>
</g>
<text font-size="2.9" fill="#373435" x="180" y="279.5">Page 3 of 3</text>
</svg>
